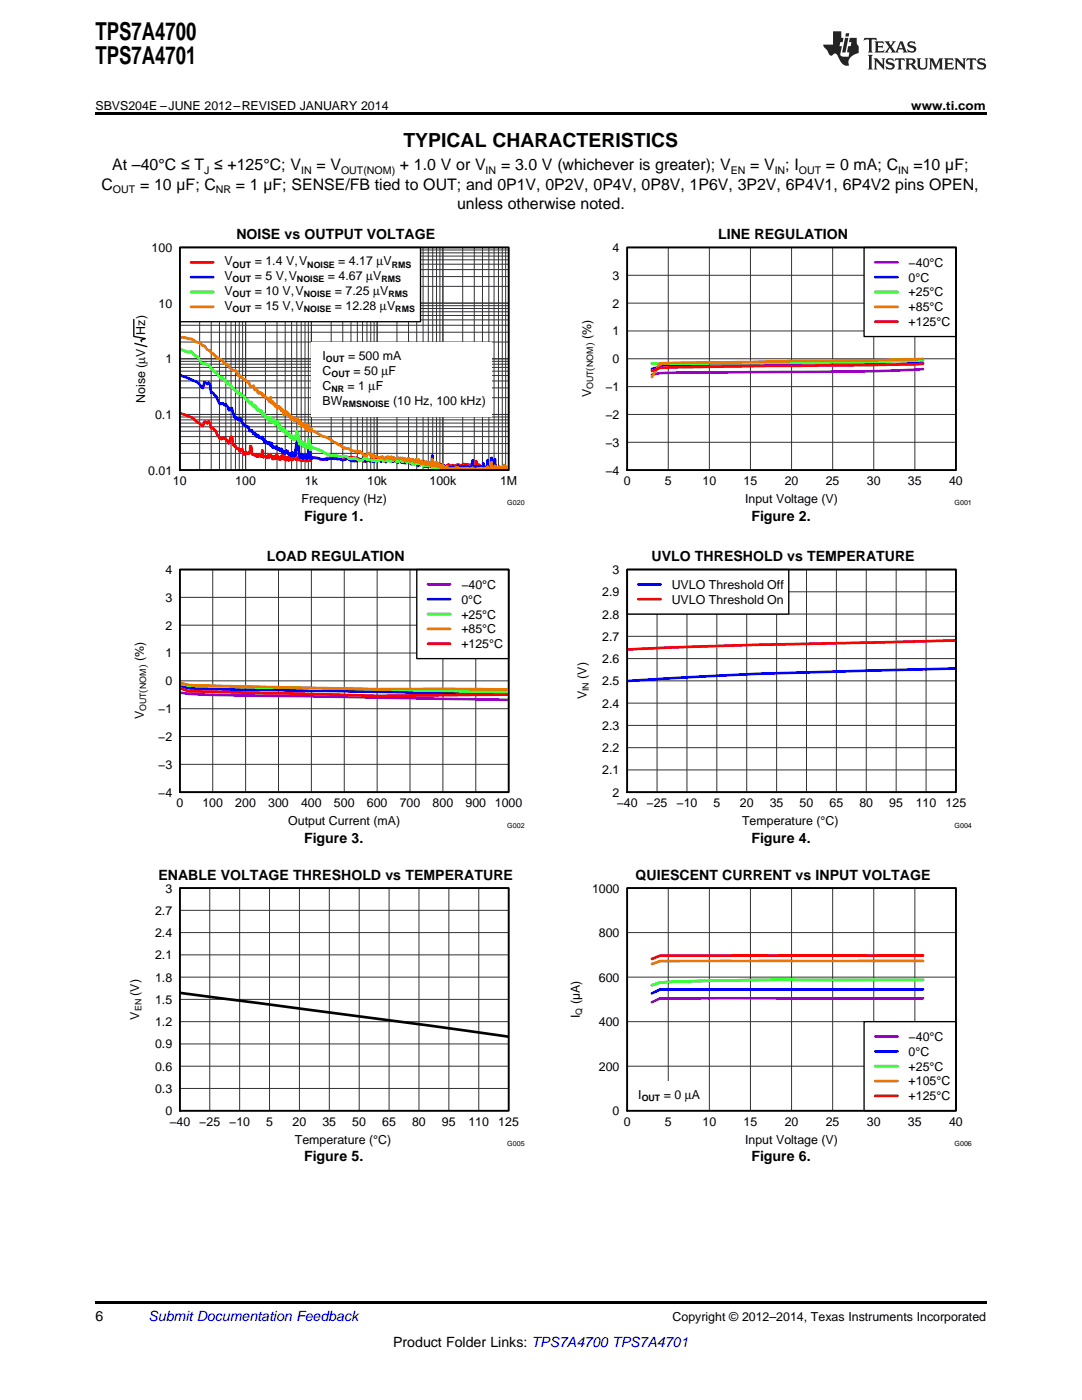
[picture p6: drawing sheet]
<svg xmlns="http://www.w3.org/2000/svg" width="216mm" height="279mm" viewBox="0 0 216 279" stroke-linecap="round" stroke-linejoin="round" font-family="sans-serif">
<path d="M19 259.7h177.8v.5h-177.8z" fill="#000"/>
<g fill="#fff">
<path d="M66.9 233.5h.3v.7h-.3z"/>
<path d="M156.1 233.5h.4v.7h-.4z"/>
</g>
<path d="M35.9 177.2h65.6v44.5h-65.6zM125.1 177.2h65.6v44.5h-65.6z" fill="none" stroke="#000" stroke-width=".26"/>
<g fill="none" stroke="#333" stroke-width=".2">
<path d="M35.9 177.2h65.6v44.5h-65.6zM41.9 177.2v44.5M47.8 177.2v44.5M53.8 177.2v44.5M59.7 177.2v44.5M65.7 177.2v44.5M71.7 177.2v44.5M77.6 177.2v44.5M83.6 177.2v44.5M89.6 177.2v44.5M95.5 177.2v44.5M125.1 177.2h65.6v44.5h-65.6z"/>
<path d="M133.3 177.2v44.5M141.5 177.2v44.5M149.7 177.2v44.5M157.9 177.2v44.5M166.1 177.2v44.5M174.3 177.2v44.5M182.5 177.2v44.5M35.9 199.4h65.6M35.9 195h65.6M35.9 190.6h65.6M35.9 186.1h65.6M35.9 181.7h65.6"/>
<path d="M125.1 195h65.6M125.1 186.1h65.6M35.9 217.2h65.6M35.9 212.8h65.6M35.9 208.3h65.6M35.9 203.9h65.6M125.1 212.8h65.6M125.1 203.9h65.6"/>
</g>
<path d="M35.9 198.1l49.7 6.6 15.9 2.2" fill="none" stroke="#000" stroke-width=".53"/>
<path d="M35.9 177.2h65.6v44.5h-65.6z" fill="none" stroke="#000" stroke-width=".35"/>
<path d="M184.2 199.2l-52.5 .1-1.6 .7" fill="none" stroke="#9400d3" stroke-width=".53"/>
<path d="M184.2 197.5h-52.5l-1.6 .8" fill="none" stroke="#00f" stroke-width=".53"/>
<path d="M184.2 195.5h-9.9a972.8 972.8 0 0 0-41 .5l-1.6 .1-1.6 .5" fill="none" stroke="#0f0" stroke-width=".53"/>
<path d="M184.2 191.8h-52.5l-1.6 .6" fill="none" stroke="#ee7600" stroke-width=".53"/>
<path d="M184.2 190.7h-52.5l-1.6 .7" fill="none" stroke="#f00" stroke-width=".53"/>
<path d="M172.4 203.9h18.4v17.8h-18.4z" fill="#fff"/>
<path d="M172.4 203.9h18.4v17.8h-18.4z" fill="none" stroke="#000" stroke-width=".26"/>
<path d="M174.6 206.9h4.5" fill="none" stroke="#9400d3" stroke-width=".53"/>
<path d="M174.6 209.8h4.5" fill="none" stroke="#00f" stroke-width=".53"/>
<path d="M174.6 212.8h4.5" fill="none" stroke="#0f0" stroke-width=".53"/>
<path d="M174.6 215.7h4.5" fill="none" stroke="#ee7600" stroke-width=".53"/>
<path d="M174.6 218.7h4.5" fill="none" stroke="#f00" stroke-width=".53"/>
<path d="M125.1 215.7h15.7v6h-15.7z" fill="#fff"/>
<path d="M125.1 177.2h65.6v44.5h-65.6z" fill="none" stroke="#000" stroke-width=".35"/>
<g fill="#fff">
<path d="M66.9 169.9h.3v.7h-.3z"/>
<path d="M156.1 169.9h.4v.7h-.4z"/>
</g>
<path d="M35.9 113.7h65.6v44.4h-65.6z" fill="none" stroke="#000" stroke-width=".26"/>
<g fill="none" stroke="#333" stroke-width=".2">
<path d="M35.9 113.7h65.6v44.4h-65.6zM35.9 119.2h65.6M42.4 113.7v44.4M49 113.7v44.4M55.6 113.7v44.4M62.1 113.7v44.4M68.7 113.7v44.4M75.3 113.7v44.4M81.8 113.7v44.4M88.4 113.7v44.4M94.9 113.7v44.4M35.9 135.9h65.6"/>
<path d="M35.9 130.3h65.6M35.9 124.8h65.6M35.9 152.5h65.6M35.9 147h65.6M35.9 141.4h65.6"/>
</g>
<path d="M35.9 138.2l1.6 .3 4.9 .2 59.1 1" fill="none" stroke="#9400d3" stroke-width=".53"/>
<path d="M35.9 137.1a26.3 26.3 0 0 0 6.5 .4l59.1 1" fill="none" stroke="#00f" stroke-width=".53"/>
<path d="M35.9 136.5a16.7 16.7 0 0 0 4.9 .4l60.7 1.3" fill="none" stroke="#0f0" stroke-width=".53"/>
<path d="M35.9 136.4l.1-.1a22.7 22.7 0 0 0 6.4 .6l32.9 .6 26.2 .1" fill="none" stroke="#ee7600" stroke-width=".53"/>
<path d="M35.9 137.7l.1-.3 1.5 .5 3.3 .1 34.5 .9 26.2-.3" fill="none" stroke="#f00" stroke-width=".53"/>
<path d="M83.2 113.7h18.3v17.7h-18.3z" fill="#fff"/>
<path d="M83.2 113.7h18.3v17.7h-18.3zM125.1 113.7h65.6v44.4h-65.6z" fill="none" stroke="#000" stroke-width=".26"/>
<path d="M85.4 116.6h4.4" fill="none" stroke="#9400d3" stroke-width=".53"/>
<path d="M85.4 119.6h4.4M190.7 133.4l-7.9 .2a1017.3 1017.3 0 0 0-57.7 2.3" fill="none" stroke="#00f" stroke-width=".53"/>
<path d="M85.4 122.6h4.4" fill="none" stroke="#0f0" stroke-width=".53"/>
<path d="M85.4 125.5h4.4" fill="none" stroke="#ee7600" stroke-width=".53"/>
<path d="M85.4 128.5h4.4M190.7 127.8l-15.9 .4a1413.7 1413.7 0 0 0-49.7 1.4" fill="none" stroke="#f00" stroke-width=".53"/>
<path d="M35.9 113.7h65.6v44.4h-65.6z" fill="none" stroke="#000" stroke-width=".35"/>
<g fill="none" stroke="#333" stroke-width=".2">
<path d="M125.1 113.7h65.6v44.4h-65.6zM125.1 118.1h65.6M131.1 113.7v44.4M137.1 113.7v44.4M143 113.7v44.4M149 113.7v44.4M155 113.7v44.4M160.9 113.7v44.4M166.9 113.7v44.4M172.9 113.7v44.4M178.8 113.7v44.4M184.8 113.7v44.4"/>
<path d="M125.1 135.9h65.6M125.1 131.4h65.6M125.1 127h65.6M125.1 122.5h65.6M125.1 153.7h65.6M125.1 149.2h65.6M125.1 144.8h65.6M125.1 140.3h65.6"/>
</g>
<path d="M125.1 113.7h32.3v8.9h-32.3z" fill="#fff"/>
<path d="M125.1 113.7h32.3v8.9h-32.3z" fill="none" stroke="#000" stroke-width=".26"/>
<path d="M127.4 116.6h4.4" fill="none" stroke="#00f" stroke-width=".53"/>
<path d="M127.4 119.6h4.4" fill="none" stroke="#f00" stroke-width=".53"/>
<path d="M125.1 113.7h65.6v44.4h-65.6z" fill="none" stroke="#000" stroke-width=".35"/>
<g fill="#fff">
<path d="M66.9 105.7h.3v.7h-.3z"/>
<path d="M156.1 105.7h.4v.7h-.4z"/>
</g>
<path d="M35.9 49.4h65.6v44.4h-65.6zM26.7 63.8v3.3l2.3 .5-.9 .3 .2 .3M26.9 68.5l2.4 .7" fill="none" stroke="#000" stroke-width=".26"/>
<g fill="none" stroke="#333" stroke-width=".2">
<path d="M35.9 49.4h65.6v44.4h-65.6zM35.9 57.1h65.6M35.9 55.2h65.6M35.9 53.8h65.6M35.9 52.7h65.6M35.9 51.9h65.6M35.9 51.1h65.6M35.9 50.5h65.6M35.9 49.9h65.6M39.8 49.4v44.4M42.1 49.4v44.4M43.8 49.4v44.4"/>
<path d="M45.1 49.4v44.4M46.1 49.4v44.4M47 49.4v44.4M47.7 49.4v44.4M48.4 49.4v44.4M49 49.4v44.4M53 49.4v44.4M55.3 49.4v44.4M56.9 49.4v44.4M58.2 49.4v44.4M59.2 49.4v44.4M60.1 49.4v44.4"/>
<path d="M60.9 49.4v44.4M61.5 49.4v44.4M62.1 49.4v44.4M66.1 49.4v44.4M68.4 49.4v44.4M70 49.4v44.4M71.3 49.4v44.4M72.3 49.4v44.4M73.2 49.4v44.4M74 49.4v44.4M74.7 49.4v44.4M75.3 49.4v44.4"/>
<path d="M79.2 49.4v44.4M81.5 49.4v44.4M83.2 49.4v44.4M84.4 49.4v44.4M85.5 49.4v44.4M86.3 49.4v44.4M87.1 49.4v44.4M87.8 49.4v44.4M88.4 49.4v44.4M92.3 49.4v44.4M94.6 49.4v44.4M96.3 49.4v44.4"/>
<path d="M97.5 49.4v44.4M98.6 49.4v44.4M99.5 49.4v44.4M100.2 49.4v44.4M100.9 49.4v44.4M35.9 79.4h65.6M35.9 77.4h65.6M35.9 76h65.6M35.9 74.9h65.6M35.9 74.1h65.6M35.9 73.3h65.6M35.9 72.7h65.6"/>
<path d="M35.9 72.1h65.6M35.9 71.6h65.6M35.9 68.3h65.6M35.9 66.3h65.6M35.9 64.9h65.6M35.9 63.8h65.6M35.9 63h65.6M35.9 62.2h65.6M35.9 61.6h65.6M35.9 61h65.6M35.9 60.5h65.6M35.9 90.5h65.6"/>
<path d="M35.9 88.5h65.6M35.9 87.1h65.6M35.9 86.1h65.6M35.9 85.2h65.6M35.9 84.4h65.6M35.9 83.8h65.6M35.9 83.2h65.6M35.9 82.7h65.6"/>
</g>
<path d="M35.9 82.5l1.3 .3a4.5 4.5 0 0 1 2.2 1.5l1.1 .8 .3-1 .3 .1 .3 .3 .2-.4 .3 .3 .2 1 .5 .1 .2 .4h.2l.7 1.5 .6 .3 .1-.4 .6 .2 .2 .5h.2l.2 .4 .1 .1 .5-1.4 .3 1.7 .4 .4 .1-.1 .3 .4 .4 .1 .2 .5 .2-.2 .1-.3h.2l.3 1.1 .3-.5 .2 .3 .1-.1 .3 .1 .1-.2 .1 .1 .2-1.4 .2 .3 .1 1.4 .2-.1 .3 .3 .2-.1 .2 .3 .1-.3 .2 .4 .1-.4h.3l.1 .3 .1-.1 .2 .1v-1.2l.2 1.4 .2-.2 .3 .1v-.1l.2 .3 .2-.5 .1 .4 .1-.4 .2 .4 .2-.7 .4 1v-.3l.1 .3 .2-.5v.2l.1-.3 .2 .6 .1-.2v.1l.1-.9 .2 1 .1-.3 .2 .3 .1-.4 .1 .5 .3-.7 .1 .5 .1-.7 .1 .8 .2-.4 .3 .7 .2-.6 .2 .4 .1-.3v.2l.1-.1v.4l.1-.6v.4l.1-.4 .1 .3v-.6l.1 .8v-.2l.1 .2 .1-.5 .1 .5 .3-.7 .1 .5 .1-.4 .1 .3 .1-.3v.4v-.3l.1 .4 .1-.3v.4l.1-.4 .1 .4 .2-.5v.4l.2-.3v.4l.3-.4v.6l.2-.8 .2 .7 .2-.7 .2 .6v-.4l.2 .6 .2-.7 .1 .7 .1-.8 .2 .6 .1-.5v.6l.2-.6v.5l.1-.6 1.3 .2a1.97 1.97 0 0 0 1.9 0h1.4a.99 .99 0 0 0 1.2 .1l.2 .2 .5-.3 .6 .1 1-.3 .9 .2 .4 .2h.7l.3 .5 .4-.1 .2-.4h.2l.2 .4 .1-.1 .2 .1 .4-.5 .4 .4 .3-.4 .4 .1 .2 .3 .2-.1 .1 .1 .3-.2 .4 .1 .2-.2 .3 .3 .3-.4 .2 .5 .3-.3 .5-.1h.1l.2 .5 .2-.6 .2 .5 .1-.2 .1 .2 .2-.5 .1 .1 .1-.1 .2 .3 .1-.4 .6 .9 .2-.8 .1 .4 .1-.2 .1 .6 .1-.3 .2 .1 .2-.4 .1 .7 .2-.5 .3 .5 .3-.4 .3 .5 .1-.6 .2 .6 .1-.5 .1 .3 .2-.4 .1 .4 .1-.4v.5l.3-.3v.3l.1-.4 .1 .6v-.6l.2 .6 .1-.3 .1 .2 .1-.5 .2 .7 .1-.3 .1 .2 .1-.4 .1 .4v-.3l.1 .3 .1-.2 .1 .5 .1-.5 .1 .5 .2-.6 .1 .9 .2-1.3 .1 .8v-.3l.1 .6 .2-.5 .2 .5 .1-.4v.3v-.5l.2 .7 .1-.7 .1 .5v-.5l.1 .7 .1-.5v.7l.1-.6v.3l.2-.4v.6l.1-.5 .1 .5v-.6l.2 .6 .1-.5 .1 .7 .1-.3 .1 .1 .4-.2 .1 .1 .4-.4 .1 .2v-.1l.2 .5 .5-.5 .5 .2v.2l.2-.4 .2 .1 .2-.2 .1 .1 .1-.1 .2 .6 .2-.5 .1 .1 .1-.2 .2 .3 .1-.4 .3 .4 .1-.4 .1 .3 .2-.2 .3 .3 .2-.2 .1 .4 .2-.6 .1 .2 .3-.4 .1 .6 .2-.5 .1 .3 .1-.1 .1-.7 .1 .8 .2 .2 .1-.2 .1 .5 .1-.6 .2 .9 .1-.2v.1l.2-.3 .1 .3 .1-.4v.3l.2-.8 .1 1.3M96.7 93.9h.2M97.3 93.9l.1-1v1M98.1 93.9v-1.4v1.4M98.7 93.9l.1-1.2v1.2" fill="none" stroke="#f00" stroke-width=".53"/>
<path d="M35.9 74.8l3.2 1.3 1.4 1.4 .3-1.2 .6 .4 .2-.4 .3 .3 .2 1.7 .5 .1 .2 .4 .2 .1 .7 1.6 .2 .2 .5-.2 .5 .4 .1-.3 .6 .8 .1 .5 .1-.3 .5-.1 .6 2h.1l.1-.3 .5 .6 .3-.3h.1l.4 1.1 .3 .3 .2-.1 .3 .4h.4l.3 .9 .1-.3 .1 .1a.64 .64 0 0 1 .5 .7l.2-.2 .1 .3 .1-.1 .1 .5h.2l.1-.3 .2 .5 .1-.1 .1 .1h.2l.1 .2 .2-.1v-.2l.5 1v.1l.1-.2 .1 .2 .1-.1 .3 .4 .1-.3v.2l.3-.1 .1 .5 .2-.5v.3l.1-.2v.1l.2 .7 .1-.2 .4 .3v-.2l.2 .4 .1-.5 .1 .3v-.1l.3 .5 .2-.3 .2 .5 .1-.5 .1 .3 .1-.1v.1l.1 .6 .2-.3 .1 .3v-.3l.2 .3 .2-.4 .2 .4 .1-.4 .1 .6v-.2l.1 .3h.1v-.2l.1 .3v-.3l.1 .4 .1-.4 .1 .4v-.5l.2 .5 .1-.6 .1 .6 .1-.4v.3l.1-.3 .1 .6 .4-2.9 .3 1.2v-.3l.3 2.1v-.3l.2 .5 .2-.8 .2 .9 .1-.4 .1 .4 .1-.5v.3v-.4l.1 .5 .1-.6 .1 .7 .1-.7 .2 .7 .4-2.2v1.2v-.4l.2 1.5 .2-.4v.2v-.1l1.3 .1 1 .3h.9l1.1-.2 1.2 .1a1.63 1.63 0 0 0 1.8-.2l.8 .6h.1l.2-.1 .2 .2h.6l.2-.3 .2 .2a.68 .68 0 0 1 1 0l.3 .1a.56 .56 0 0 1 .9 0 .41 .41 0 0 1 .7 .1l.3-.2 .4 .1 .2-.4 .2-.1 .2 .5h.2a.28 .28 0 0 1 .3-.3 .28 .28 0 0 1 .2 .2l.4 .2 .3-.5v.2l.2-.2v.2l.1-.2 .1 .2 .1-.3 .2 .4 .1-.2 .2 .3 .4-.3 .2 .1v-.2l.5 .7 .2-.5v.2l.1-.1 .2 .2v-.1h.3v.2l.2-.5v.2l.1-.3 .2 .7 .2-.6 .1 .6 .1-.3 .1 .2 .1-.5 .2 .4 .1-.2 .2 .4 .2-.4 .1 .7 .3-.7 .1 .6 .1-.6 .1 .7 .1-.4 .1 .3 .1-.6 .1 .4 .1-.2 .2 .3v.5l.1-.7 .3 .2v.3l.2-.4 .1 .3 .1-.4 .3 .4 .1-.2 .1 .7 .1-.7 .2 .6v-.3l.1 .3 .1-.5v.3l.1-.3 .1 .6v-.5l.1 .3 .1-.5 .1 .5 .1-.2 .1 .1v-.4l.1 .4v-.2l.1 .4 .1-.3v.4v-2.3l.1 2.2v.1l.1-.7 .1 .6v-.5l.3 .7 .1-.8 .1 1v-.4l.2 .1 .1-.4 .1 .5 .1-.5 .2 .6v-.5l.1 .6v-.5l.1 .6 .2-.6 .1 .7 .1-.7v.2l.1-.4 .6 .6 .5-.2 .1 .2 .2-.1 .2 .3 .1-.2 .3-.3 .3 .6 .4-.5 .1 .1 .2-.5 .4 .8 .2-.5 .2 .3 .2-.4 .5 .4 .1-.3 .2 .3 .1-.5 .3 .7v-.4l.1 .4 .3-.6h.1l.1-.5 .1 .7 .1-1.3v1.4l.1-.1 .1 .2 .1-.3 .1 .3 .1-.4 .3 .5 .1-.5 .4 .7 .1-.7 .1 .4 .2-.3 .1 .3v-.2l.1 .2 .1-1 .3 1.5 .1-.7 .2 .7 .2-.7v.5l.1-1.9 .1 1.6v-.1l.2 .3v-.1l.1 .4M97.7 93.9v-.5l.2 .5M98 93.9l.1-2.5 .1 2.5M98.2 93.9l.1-1v1M98.7 93.9v-2.3l.1 2.3" fill="none" stroke="#00f" stroke-width=".53"/>
<g fill="none" stroke="#0f0" stroke-width=".53">
<path d="M35.9 69.7l1.3 .5 .5 .1 .5-.1 .4 .5 .8 .6 .8 1.1 .9 .2a1.33 1.33 0 0 1 1 .9l1.3 1.1 .7 .9 .2 .1 .1-.3 .5 .5 .3 .7 .1-.1 .8 .5 1.3 1.6h.4l.4 .4h.4l.4 .8 .4 .2 .4 .6 .3-.3 .2 .5 .2 .3 .1-.2 .1 .4 .1 .1 .2-.3 .3 .7 .1-.1 .3 .4 .1-.2 .1 .3v-.2l.1 .2 .1-.2 .3 .9 .1-.2 .2 .1 .1-.1 .1 .7 .1-.3 .2 .6 .4-.4 .2 .9 .2-.8 .1 .7 .1-.1 .2 .5 .2-.7 .1 .5 .1-.3v.1l.1 .7 .3-.6 .1 .1v-.1l.4 1.3 .1-.6 .3 .9 .1-.3 .2 .6 .1-.3 .1 .4 .1-.4 .1 .6 .1-.2v.3l.1-.4 .2 .8 .2-.4v.4l.1-.3 .1 .4v-.4l.3 .8 .2-.5 .2 .6v-.4l.1 .6 .2-.4 .3 .6 .2-1v.4l.1-1.1 .2 1.4 .1-.5 .2 1.6 .1-.7 .2 .8 .1-.6 .1 .6 .2-.4 .1 .8 .1-.5 .2 .5 .1-.6v.8l.3-.6v.7l.2-.4v.4l.2-1.8 .4 2.2v-.7l.1 .4v-.3v.1l1.8 .6a4.2 4.2 0 0 0 2.8 1l.6 .1a.83 .83 0 0 0 1.1 0l.8 .2 .4 .4 .6 .1 .6-.3 .5 .2a.9 .9 0 0 0 1.3-.1l.4-.1 .3 .4 .3-.1 .1 .1 .7 .1a.5 .5 0 0 1 .7 .2l.2-.2 .2 .1 .2-.1 .3-.5 .5 .7h.1l.2-.6 .4 .6 .2-.5 .4 .3v.2l.3-.4 .2 .3 .3-.1 .2-.5 .4 .8 .3-.4 .2 .3 .2-.3 .1 .2 .2-.2 .1 .3 .1-.3 .1 .3 .2-.5 .2 .6 .2-.5 .1 .6 .1-.3 .1 .2 .2-.2 .1 .3 .1-.4 .1 .4 .1-.1 .1 .3 .1-.3 .2 .4 .1-.6 .3 .5 .1-.4 .1 .2v-.2l.2 .5 .1-.2v.3l.1-.6 .1 .5 .1-.3 .1 .3 .1-.2v.2l.2-.5v.6l.1-.4 .2 .3 .1-.1 .1 .5 .2-.5v.2l.1-.3 .1 .6 .3-.6 .1 .6 .1-.5 .1 .4 .1-.2v.2l.1-.3v.2l.1-.2v.4l.2-.5 .1 .4 .1-.1v.2v-.2v.2l.1-.2v.4v-.6l.1 .7 .1-.6v.4l.2-.4 .1 .4 .1-.3v.6l.1-.5 .1 .6 .1-.7 .1 .6 .1-.5 .1 .6v-.5l.1 .5 .1-.5 .1 .3v-.4l.2 .8 .1-.6 .1 .4 .1-.5 .2 .6 .3-.4 .3 .5 .1-.3h.2l.3 .3 .1-.2 .2 .2 .1-.2 .2 .4M90.4 93.9h.1M90.5 93.9l.4-.4 .1 .2v-.2l.2 .3 .1-.3 .3 .4M91.7 93.9l.1-.4 .1 .4 .1-.2 .2 .2M92.2 93.9h.1M92.3 93.9h.1M92.5 93.9l.1-.3 .1 .3h.2M92.9 93.9h.1M93 93.9l.1-.4 .1 .2 .1-.3 .1 .5M93.5 93.9l.1-.2v.2M93.7 93.9l.1-.4 .1 .2v-.1v.2l.1-.2 .1 .3M94.1 93.9l.1-.3 .1 .3"/>
<path d="M94.4 93.9v-.3l.1 .3M94.5 93.9l.1-.4 .2 .4M94.8 93.9l.2-.3 .1 .2 .1-.2v.3M95.3 93.9l.2-.4 .2 .3 .1-.3 .1 .4M96 93.9l.1-.6 .1 .6M96.3 93.9v-.2l.1 .2M96.4 93.9l.1-.3 .1 .3M96.7 93.9h.1M96.7 93.9l.1-.3v.2l.1-.4 .1 .5M97 93.9h.1M97.1 93.9l.1-.6 .1 .6 .1-.4v.4l.1-.4 .2 .3v-.5l.1 .5 .1-.4 .2 .3v-1.1l.1 1.2 .1-.3v.3l.1-.4v.5l.1-.3v.3M98.6 93.9l.2-.9 .1 .9"/>
<path d="M99 93.9v-.5l.1 .4 .2-.5v.3l.1-.1 .1 .2 .2-.2v.2v-.5l.1 .6 .1-.4 .1 .4v-.3l.1 .4v-.4l.1 .4M100.3 93.9l.1-.4v.4M100.5 93.9v-.2v.2M100.5 93.9h.1M100.5 93.9l.1-.5 .1 .5M100.8 93.8v.1zM101.1 93.9v-.2v.2M101.1 93.9h.1"/>
</g>
<g fill="none" stroke="#ee7600" stroke-width=".53">
<path d="M35.9 67.3h.7l1.6 .3a2.77 2.77 0 0 0 1.6 .8l.7 .6h.3l.6 .7 .2 .3 .3-.1 .2 .5 1.3 1a2.81 2.81 0 0 1 1.5 1.1l.3 .1 1.2 1.3a.65 .65 0 0 1 .9 .6l.3 .5 .1-.1 .2 .2v-.1l.2 .4 .5 .3 .3 .1 .5 .5a.53 .53 0 0 1 .5 .6l.4 .4 .3-.3 .2 .9 .2-.4h.1l.4 1 .1-.3 .1 .2 .1-.1v.1h.3l.2 .2 .1 .4 .3-.1 .4 .6 .2-.1 .3 .3v-.1l.2 .5 .2-.8 .1 1.1 .2 .1 .2-.3 .1 .6 .1-.2 .2 .5 .2-.5 .3 .8 .1-.3 .3 .3v-.2l.1 .4 .1-.2 .1 .6 .1-.2 .1 .2 .1-.2 .2 .9 .1-.6 .1 .7 .1-.7 .1 .6 .2-.5 .1 .5 .2-.3 .2 .6v-.1l.2 .3 .1-.2v.4l.1-.3v.6l.2-.5 .1 .4 .1-.2v.4l.1-.4 .1 .5 .1-.5 .1 .4 .1-.3 .2 .5 .2-.5 .2 1v-.7l.2 .8 .1-.1v.1v-.2v.2l.1-.2 .1 .3v-.3l.1 .6v-.4l.1 .4v-.5v.3l.2-.3 .1 .7 .1-.4 .1 .3 .1-.4 .1 .9 .1-.6 .1 .8 .1-.7v.6l.1-.6v.6l.1-.5v.2l.1-.6 .2 1.3 .1-.5 .2 .4v-.5v.5l.7 .1 1.6 1 1.3 .4 1.9 1.3h.3l.7 .7 .2-.2 .4 .2h.4l.2 .2a.5 .5 0 0 0 .7 .3h.5l.3 .3 .1-.1a.72 .72 0 0 1 1 .5l.1 .2 .4 .1 .8-.6 .1 .4 .3 .2 .2-.3 .4 .4 .7 .2a.29 .29 0 0 0 .3 .1 .29 .29 0 0 0 .2-.2l.2 .2 .1-.2a.29 .29 0 0 1 .3 0 .29 .29 0 0 1 .1 .4h.2l.2-.3 .1 .1 .1-.2v.2h.2l.1-.3 .2 .5 .1-.1 .1 .1 .2-.5 .2 .6 .2-.4h.1l.2 .4 .1-.3 .2 .2 .3-.2v.1l.2-.2 .1 .4 .2-.3 .3 .2 .1-.2 .2 .4 .2-.3 .1 .4 .1-.3 .1 .4 .2-.4 .2 .2v-.3l.1 .2 .1-.2 .1 .3 .1-.2 .1 .5 .1-.4 .1 .2v-.2l.1 .1 .1-.1 .1 .3 .1-.2 .1 .5 .2-.4 .1 .3 .1-.5v.3v-.1l.1 .1v-.1l.1 .2 .1-.2v.2l.1-.2 .1 .4 .1-.6 .2 .7 .1-.3 .1 .5 .2-.5 .1 .4 .1-.3 .1 .4 .2-.4 .1 .5v-.3l.1 .3 .1-.5v.6l.1-.3v.2l.2-.3 .1 .3 .1-.5 .2 .6 .1-.4 .1 .5 .1-.6 .2 .7v-1.4l.1 1.3 .1-.5v.4l.1-.4v.4l.1-.4 .1 .4v-.4l.2 .6 .1-.7 .1 .6 .1-.6 .1 .7v-.4l.2 .6v-.5l.2 .4 .1-.3v.4l.1-.4 .2 .5 .1-.4v.4l.1-.6v.7l.1-.5 .5 .4 .3-.2 .3 .5 .1 .1 .4-.2 .3 .1 .2-.2 .1 .4 .2-.4 .2 .2 .1-.4 .2 .2 .1-.1 .3 .5 .2-.4 .2 .4 .3-.3 .2 .3 .2-.4 .2 .5M93 93.9l.2-.2 .2 .1 .1-.3 .1 .3 .1-.2 .1 .3M93.9 93.9v-.3l.1 .3 .1-.5 .1 .4 .2-.4 .1 .5M94.5 93.9l.1-.2 .1 .2M94.8 93.9l.2-.3 .2 .2 .1-.3 .1 .3 .1-.2v.3M95.6 93.9v-.3l.1 .3M95.8 93.9v-.3l.1 .2 .1-.2 .2 .3M96.2 93.9h.1M96.3 93.9l.1-.5 .1 .5M96.6 93.9v-.4l.1 .2 .1-.1v.3M96.9 93.9v-.2v.2M97 93.9l.1-.2v.2"/>
<path d="M97.1 93.9h.1M97.2 93.9h.1M97.3 93.9v-.8l.1 .7 .1-.1 .2 .2v-.5l.2 .5 .1-.5v.5M98 93.9h.1M98.1 93.9v-1.7v1.7M98.2 93.9l.1-.6v.4l.1-.3 .1 .5M98.5 93.9l.2-.3v.2v-.8l.2 .9M101.5 93.3l-.1 .4v-.5l-.1 .3-.1-.2v.2l-.1-.4v.7l-.2-.4-.1 .4-.1-.6v.4l-.1-.8-.2 1v-.6v.5l-.1-.2v.1l-.1-.2-.1 .3v-.2l-.1 .3v-.5v.2l-.1-.3-.1 .4v-.2l-.1 .2v-.5l-.1 .7-.1-.4v.5l-.1-.4-.1 .2-.1-.3-.1 .4v-.2l-.2 .3"/>
</g>
<path d="M35.9 49.4h48v14.8h-48z" fill="#fff"/>
<path d="M35.9 49.4h48v14.8h-48z" fill="none" stroke="#000" stroke-width=".26"/>
<path d="M38.1 52.3h4.5" fill="none" stroke="#f00" stroke-width=".53"/>
<path d="M38.1 55.3h4.5" fill="none" stroke="#00f" stroke-width=".53"/>
<path d="M38.1 58.3h4.5" fill="none" stroke="#0f0" stroke-width=".53"/>
<path d="M38.1 61.2h4.5" fill="none" stroke="#ee7600" stroke-width=".53"/>
<path d="M62.1 68.3h36v14.8h-36z" fill="#fff"/>
<path d="M35.9 49.4h65.6v44.4h-65.6z" fill="none" stroke="#000" stroke-width=".35"/>
<path d="M125.1 49.4h65.6v44.4h-65.6z" fill="none" stroke="#000" stroke-width=".26"/>
<g fill="none" stroke="#333" stroke-width=".2">
<path d="M125.1 49.4h65.6v44.4h-65.6zM125.1 54.9h65.6M133.3 49.4v44.4M141.5 49.4v44.4M149.7 49.4v44.4M157.9 49.4v44.4M166.1 49.4v44.4M174.3 49.4v44.4M182.5 49.4v44.4M125.1 77.2h65.6M125.1 71.6h65.6M125.1 66.1h65.6"/>
<path d="M125.1 60.5h65.6M125.1 88.3h65.6M125.1 82.7h65.6"/>
</g>
<path d="M184.2 73.7a783.1 783.1 0 0 1-39.4 .6h-4.9a48.5 48.5 0 0 0-9.8 .5" fill="none" stroke="#9400d3" stroke-width=".53"/>
<path d="M184.2 72.4a1793.1 1793.1 0 0 1-50.9 .7l-1.6 .1-1.6 .4" fill="none" stroke="#00f" stroke-width=".53"/>
<path d="M184.2 71.9l-14.8 .3-39.3 .4" fill="none" stroke="#0f0" stroke-width=".53"/>
<path d="M184.2 71.6l-52.5 .9-1.6 2.7" fill="none" stroke="#ee7600" stroke-width=".53"/>
<path d="M184.2 72.6l-9.9 .3-39.3 .4-3.3 .1-1.6 .6" fill="none" stroke="#f00" stroke-width=".53"/>
<path d="M172.4 49.4h18.4v17.8h-18.4z" fill="#fff"/>
<path d="M172.4 49.4h18.4v17.8h-18.4z" fill="none" stroke="#000" stroke-width=".26"/>
<path d="M174.6 52.3h4.5" fill="none" stroke="#9400d3" stroke-width=".53"/>
<path d="M174.6 55.3h4.5" fill="none" stroke="#00f" stroke-width=".53"/>
<path d="M174.6 58.3h4.5" fill="none" stroke="#0f0" stroke-width=".53"/>
<path d="M174.6 61.2h4.5" fill="none" stroke="#ee7600" stroke-width=".53"/>
<path d="M174.6 64.2h4.5" fill="none" stroke="#f00" stroke-width=".53"/>
<path d="M125.1 49.4h65.6v44.4h-65.6z" fill="none" stroke="#000" stroke-width=".35"/>
<path d="M19 22.5h177.8v.5h-177.8z" fill="#000"/>
<g fill="#231f20">
<path d="M172.5 7.6l-.1 .5 .4-.2h.6v.1v2.1l-.2 .4h.9l-.2-.4v-2.1l.1-.1h.5l.5 .2-.2-.5zM174.5 8.3l.2 .3v1.5l-.2 .4h1.8l.2-.6a1.04 1.04 0 0 1-1.3 .2v-.7h.6l.3 .2v-.6l-.3 .2h-.6v-.6l.8-.1 .4 .3-.2-.5zM176.5 8.3l.9 1.1-.9 1.1h.8l-.2-.2 .4-.7 .5 .7-.2 .2h1.5l-.2-.2 .2-.4h.9l.1 .4-.2 .2h1l-.3-.3-.7-1.9h-.5l-.9 2-.8-1 .9-1h-.8l.1 .3-.4 .5-.3-.6 .1-.2zM179.7 8.6l.4 1h-.7zM181.3 8.4a.63 .63 0 0 0-.2 .7 .63 .63 0 0 0 .6 .4l.6 .2 .1 .2a.75 .75 0 0 1-.7 .4 .75 .75 0 0 1-.6-.5l.1 .7 .1-.1a1.11 1.11 0 0 0 1.5-.6 1.13 1.13 0 0 0-1.2-.8l-.1-.4a1.04 1.04 0 0 1 1.2 .2l-.2-.5-.2 .1-.4-.2zM173.2 10.9l.2 .4v2.2l-.2 .4h1l-.3-.4v-2.2l.3-.4zM174.3 11.6l.3 .4v1.5l-.3 .4h.8l-.2-.4v-1.3l1.5 1.7v-1.9l.2-.4h-.7l.2 .4v.9l-1.1-1.3zM177 11.8a.62 .62 0 0 0-.2 .7 .62 .62 0 0 0 .6 .4l.6 .1 .1 .3a.76 .76 0 0 1-.7 .3 .76 .76 0 0 1-.7-.4l.2 .7 .1-.1a1.11 1.11 0 0 0 1.5-.6 1.13 1.13 0 0 0-1.2-.8l-.1-.4a1.04 1.04 0 0 1 1.2 .2l-.2-.6-.2 .1-.5-.1zM178.7 11.6l-.2 .6a.61 .61 0 0 1 .8-.3v1.6l-.2 .4h.9l-.2-.4v-1.6a.63 .63 0 0 1 .7 .3l-.1-.6zM180.6 11.6l.3 .4v1.5l-.3 .4h1l-.2-.2-.1-.8 .6 .2a.76 .76 0 0 0 1.2 .7l-1-1a.58 .58 0 0 0 .6-.5 .58 .58 0 0 0-.5-.6zM181.4 11.9h.1a.45 .45 0 0 1 .5 .1 .45 .45 0 0 1 .1 .5l-.8 .2zM182.9 11.6l.2 .2a2.17 2.17 0 0 0 .3 1.9 .99 .99 0 0 0 1.6-.6v-1.1l.2-.4h-.7l.2 .2a1.92 1.92 0 0 1-.2 1.8 .6 .6 0 0 1-.9-.5v-1.1l.2-.4zM185.4 11.6l.2 .4v1.5l-.2 .4h.7l-.2-.4v-1.4l.8 1.8 .8-1.8v1.4l-.2 .4h.9l-.2-.4v-1.5l.2-.4h-.8l-.6 1.5-.6-1.5zM188.4 11.6l.2 .4v1.5l-.2 .4h1.8l.1-.6a1.04 1.04 0 0 1-1.2 .1v-.6h.5l.4 .2v-.6l-.4 .2h-.5v-.7h.8l.3 .3-.1-.6zM190.5 11.6l.2 .4v1.5l-.2 .4h.7l-.2-.4v-1.3l1.5 1.7v-1.9l.2-.4h-.7l.2 .4v.9l-1.1-1.3zM192.9 11.6l-.1 .6a.61 .61 0 0 1 .7-.3l.1 1.6-.3 .4h1l-.3-.4 .1-1.6a.63 .63 0 0 1 .7 .3l-.1-.6zM195.2 11.8a.62 .62 0 0 0-.2 .7 .62 .62 0 0 0 .6 .4l.6 .1 .1 .3a.76 .76 0 0 1-.7 .3 .76 .76 0 0 1-.6-.4l.1 .7 .1-.1a1.11 1.11 0 0 0 1.6-.6 1.13 1.13 0 0 0-1.3-.8l-.1-.4a1.04 1.04 0 0 1 1.2 .2l-.1-.6-.2 .1-.5-.1z"/>
<path d="M166.2 6.3v2.6h-1.9v.4l.8 .9a.91 .91 0 0 0 1 .8 .56 .56 0 0 1 .5-.3 .56 .56 0 0 1 .5 .3l.4 .8a1.53 1.53 0 0 0 1.9 1.2 1.54 1.54 0 0 1 1-2.1l.9-.3v-1.4a1.52 1.52 0 0 1-.4-1.6h-1.3l-.2 .8h.5l-.2 .8h-.5l-.1 1v.2l.4 .1-.2 .8a1.93 1.93 0 0 1-1.6-.3l.3-1.8h-.5l.2-.8h.4l.2-.8h-.4v-1.3zM168.6 7.6l-.6 2.9h.7l.6-2.9zM168.8 6.6l-.1 .7h.6l.2-.7z"/>
</g>
<g font-size="4.9">
<text x="19" y="7.9">TPS7A4700</text>
<text x="19" y="12.8">TPS7A4701</text>
</g>
<text font-size="3.9" x="80.5" y="29.3">TYPICAL CHARACTERISTICS</text>
<g font-size="3.2">
<text x="22.4" y="34">At –40°C ≤ T ≤ +125°C; V</text>
<text x="63.1" y="34">= V</text>
<text x="79.8" y="34">+ 1.0 V or V</text>
<text x="100" y="34">= 3.0 V (whichever is greater); V</text>
<text x="149.7" y="34">= V ; I</text>
<text x="164.8" y="34">= 0 mA; C</text>
<text x="182.3" y="34">=10 µF;</text>
<text x="20.3" y="37.9">C</text>
<text x="27.9" y="37.9">= 10 µF; C</text>
<text x="47.1" y="37.9">= 1 µF; SENSE/FB tied to OUT; and 0P1V, 0P2V, 0P4V, 0P8V, 1P6V, 3P2V, 6P4V1, 6P4V2 pins OPEN,</text>
<text x="91.2" y="41.8">unless otherwise noted.</text>
</g>
<g font-size="2.8">
<text x="47.2" y="47.7">NOISE vs OUTPUT VOLTAGE</text>
<text x="143.3" y="47.7">LINE REGULATION</text>
<text x="60.7" y="103.9">Figure 1.</text>
<text x="149.9" y="103.9">Figure 2.</text>
<text x="53.3" y="112">LOAD REGULATION</text>
<text x="130" y="112">UVLO THRESHOLD vs TEMPERATURE</text>
<text x="60.7" y="168.2">Figure 3.</text>
<text x="149.9" y="168.2">Figure 4.</text>
<text x="31.6" y="175.6">ENABLE VOLTAGE THRESHOLD vs TEMPERATURE</text>
<text x="126.8" y="175.6">QUIESCENT CURRENT vs INPUT VOLTAGE</text>
<text x="60.7" y="231.7">Figure 5.</text>
<text x="149.9" y="231.7">Figure 6.</text>
<text x="19" y="263.6">6</text>
<text x="78.5" y="268.9">Product Folder Links: TPS7A4700 TPS7A4701</text>
</g>
<text font-size="2.8" fill="#0000c8" x="29.6" y="263.6">Submit Documentation Feedback</text>
<g font-size="2.5">
<text x="19" y="21.9">SBVS204E –JUNE 2012–REVISED JANUARY 2014</text>
<text x="181.8" y="21.9">www.ti.com</text>
<text x="30.2" y="50.3">100</text>
<text x="44.8" y="53">V</text>
<text x="50.8" y="53">= 1.4 V, V</text>
<text x="67.5" y="53">= 4.17</text>
<text x="75.1" y="53">µV</text>
<text x="122.2" y="50.3">4</text>
<text x="181.3" y="53.2">−40°C</text>
<text x="44.8" y="55.9">V</text>
<text x="44.8" y="58.9">V</text>
<text x="50.8" y="55.9">= 5 V, V</text>
<text x="50.8" y="58.9">= 10 V, V</text>
<text x="65.4" y="55.9">= 4.67</text>
<text x="66.8" y="58.9">= 7.25</text>
<text x="73.1" y="55.9">µ</text>
<text x="74.4" y="58.9">µ</text>
<text x="74.5" y="55.9">V</text>
<text x="75.9" y="58.9">V</text>
<text x="122.2" y="55.8">3</text>
<text x="181.3" y="56.2">0°C</text>
<text x="181.3" y="59.2">+25°C</text>
<text x="31.6" y="61.4">10</text>
<text x="44.8" y="61.8">V</text>
<text x="50.8" y="61.8">= 15 V, V</text>
<text x="66.8" y="61.8">= 12.28</text>
<text x="75.8" y="61.8">µV</text>
<text x="122.2" y="61.4">2</text>
<text x="181.3" y="62.1">+85°C</text>
<text x="181.3" y="65.1">+125°C</text>
<text x="29" y="66.9" transform="rotate(-90 29 66.9)">Hz)</text>
<text x="64.4" y="71.9">I</text>
<text x="69.4" y="71.9">= 500 mA</text>
<text x="117.9" y="67.7" transform="rotate(-90 117.9 67.7)">(%)</text>
<text x="122.2" y="66.9">1</text>
<text x="33" y="72.5">1</text>
<text x="64.4" y="74.8">C</text>
<text x="64.4" y="77.8">C</text>
<text x="69.4" y="77.8">= 1</text>
<text x="70.5" y="74.8">= 50</text>
<text x="73.6" y="77.8">µ</text>
<text x="75" y="77.8">F</text>
<text x="76.1" y="74.8">µF</text>
<text x="122.2" y="72.5">0</text>
<text x="29" y="80.4" transform="rotate(-90 29 80.4)">Noise (µV</text>
<text x="30.9" y="83.6">0.1</text>
<text x="64.4" y="80.8">BW</text>
<text x="78.4" y="80.8">(10 Hz, 100 kHz)</text>
<text x="117.9" y="79.3" transform="rotate(-90 117.9 79.3)">V</text>
<text x="120.8" y="83.6">−2</text>
<text x="120.8" y="78">−1</text>
<text x="120.8" y="89.2">−3</text>
<text x="29.6" y="94.7">0.01</text>
<text x="120.8" y="94.7">−4</text>
<text x="34.5" y="96.9">10</text>
<text x="47" y="96.9">100</text>
<text x="60.2" y="100.4">Frequency (Hz)</text>
<text x="60.8" y="96.9">1k</text>
<text x="73.3" y="96.9">10k</text>
<text x="85.7" y="96.9">100k</text>
<text x="99.8" y="96.9">1M</text>
<text x="124.5" y="96.9">0</text>
<text x="132.7" y="96.9">5</text>
<text x="140.2" y="96.9">10</text>
<text x="148.4" y="96.9">15</text>
<text x="148.7" y="100.4">Input Voltage (V)</text>
<text x="156.6" y="96.9">20</text>
<text x="164.8" y="96.9">25</text>
<text x="173" y="96.9">30</text>
<text x="181.2" y="96.9">35</text>
<text x="189.4" y="96.9">40</text>
<text x="33" y="114.5">4</text>
<text x="92.1" y="117.5">−40°C</text>
<text x="120.2" y="119">2.9</text>
<text x="122.2" y="114.5">3</text>
<text x="134" y="117.5">UVLO Threshold Off</text>
<text x="33" y="125.7">2</text>
<text x="33" y="120.1">3</text>
<text x="92.1" y="120.5">0°C</text>
<text x="92.1" y="123.4">+25°C</text>
<text x="120.2" y="123.4">2.8</text>
<text x="134" y="120.5">UVLO Threshold On</text>
<text x="33" y="131.2">1</text>
<text x="92.1" y="126.4">+85°C</text>
<text x="92.1" y="129.4">+125°C</text>
<text x="120.2" y="127.9">2.7</text>
<text x="28.7" y="132" transform="rotate(-90 28.7 132)">(%)</text>
<text x="33" y="136.8">0</text>
<text x="117" y="135.5" transform="rotate(-90 117 135.5)">(V)</text>
<text x="120.2" y="136.8">2.5</text>
<text x="120.2" y="132.3">2.6</text>
<text x="28.7" y="143.6" transform="rotate(-90 28.7 143.6)">V</text>
<text x="31.6" y="142.3">−1</text>
<text x="117" y="139.6" transform="rotate(-90 117 139.6)">V</text>
<text x="120.2" y="141.2">2.4</text>
<text x="31.6" y="147.9">−2</text>
<text x="120.2" y="145.7">2.3</text>
<text x="31.6" y="153.4">−3</text>
<text x="120.2" y="154.5">2.1</text>
<text x="120.2" y="150.1">2.2</text>
<text x="31.6" y="159">−4</text>
<text x="35.2" y="161.1">0</text>
<text x="40.4" y="161.1">100</text>
<text x="47" y="161.1">200</text>
<text x="53.5" y="161.1">300</text>
<text x="60.1" y="161.1">400</text>
<text x="66.6" y="161.1">500</text>
<text x="73.2" y="161.1">600</text>
<text x="79.8" y="161.1">700</text>
<text x="86.3" y="161.1">800</text>
<text x="92.9" y="161.1">900</text>
<text x="98.7" y="161.1">1000</text>
<text x="122.2" y="159">2</text>
<text x="123.1" y="161.1">−40</text>
<text x="129" y="161.1">−25</text>
<text x="135" y="161.1">−10</text>
<text x="142.3" y="161.1">5</text>
<text x="147.6" y="161.1">20</text>
<text x="153.6" y="161.1">35</text>
<text x="159.6" y="161.1">50</text>
<text x="165.5" y="161.1">65</text>
<text x="171.5" y="161.1">80</text>
<text x="177.4" y="161.1">95</text>
<text x="182.7" y="161.1">110</text>
<text x="188.7" y="161.1">125</text>
<text x="57.5" y="164.7">Output Current (mA)</text>
<text x="148.1" y="164.7">Temperature (°C)</text>
<text x="33" y="178.1">3</text>
<text x="118.1" y="178.1">1000</text>
<text x="30.9" y="182.6">2.7</text>
<text x="30.9" y="191.4">2.1</text>
<text x="30.9" y="187">2.4</text>
<text x="119.5" y="187">800</text>
<text x="30.9" y="195.9">1.8</text>
<text x="119.5" y="195.9">600</text>
<text x="27.8" y="203.5" transform="rotate(-90 27.8 203.5)">V</text>
<text x="27.8" y="198.7" transform="rotate(-90 27.8 198.7)">(V)</text>
<text x="30.9" y="200.3">1.5</text>
<text x="115.7" y="203.2" transform="rotate(-90 115.7 203.2)">I</text>
<text x="115.7" y="200.4" transform="rotate(-90 115.7 200.4)">(µA)</text>
<text x="30.9" y="209.2">0.9</text>
<text x="30.9" y="204.8">1.2</text>
<text x="119.5" y="204.8">400</text>
<text x="181.3" y="207.7">−40°C</text>
<text x="30.9" y="213.7">0.6</text>
<text x="119.5" y="213.7">200</text>
<text x="181.3" y="210.7">0°C</text>
<text x="181.3" y="213.7">+25°C</text>
<text x="30.9" y="218.1">0.3</text>
<text x="127.4" y="219.3">I</text>
<text x="132.5" y="219.3">= 0 µA</text>
<text x="181.3" y="216.6">+105°C</text>
<text x="181.3" y="219.6">+125°C</text>
<text x="33" y="222.6">0</text>
<text x="33.8" y="224.7">−40</text>
<text x="39.8" y="224.7">−25</text>
<text x="45.7" y="224.7">−10</text>
<text x="53.1" y="224.7">5</text>
<text x="58.4" y="224.7">20</text>
<text x="64.3" y="224.7">35</text>
<text x="70.3" y="224.7">50</text>
<text x="76.3" y="224.7">65</text>
<text x="82.2" y="224.7">80</text>
<text x="88.2" y="224.7">95</text>
<text x="93.5" y="224.7">110</text>
<text x="99.4" y="224.7">125</text>
<text x="122.2" y="222.6">0</text>
<text x="124.5" y="224.7">0</text>
<text x="132.7" y="224.7">5</text>
<text x="140.2" y="224.7">10</text>
<text x="148.4" y="224.7">15</text>
<text x="156.6" y="224.7">20</text>
<text x="164.8" y="224.7">25</text>
<text x="173" y="224.7">30</text>
<text x="181.2" y="224.7">35</text>
<text x="189.4" y="224.7">40</text>
<text x="58.8" y="228.3">Temperature (°C)</text>
<text x="148.7" y="228.3">Input Voltage (V)</text>
<text x="134.2" y="263.6">Copyright © 2012–2014, Texas Instruments Incorporated</text>
</g>
<g font-size="2.1">
<text x="40.7" y="34.6">J</text>
<text x="60.1" y="34.6">IN</text>
<text x="68.1" y="34.6">OUT(NOM)</text>
<text x="96.9" y="34.6">IN</text>
<text x="145.8" y="34.6">EN</text>
<text x="154.6" y="34.6">IN</text>
<text x="159.4" y="34.6">OUT</text>
<text x="179.2" y="34.6">IN</text>
<text x="22.5" y="38.5">OUT</text>
<text x="43.1" y="38.5">NR</text>
<text x="118.4" y="69.1" transform="rotate(-90 118.4 69.1)">)</text>
<text x="118.4" y="73.9" transform="rotate(-90 118.4 73.9)">(</text>
<text x="29.1" y="133.4" transform="rotate(-90 29.1 133.4)">)</text>
<text x="29.1" y="138.2" transform="rotate(-90 29.1 138.2)">(</text>
</g>
<g font-size="1.8">
<text x="46.4" y="53.4">OUT</text>
<text x="61.3" y="53.4">NOISE</text>
<text x="78.2" y="53.4">RMS</text>
<text x="46.4" y="56.4">OUT</text>
<text x="46.4" y="59.3">OUT</text>
<text x="59.3" y="56.4">NOISE</text>
<text x="60.6" y="59.3">NOISE</text>
<text x="76.1" y="56.4">RMS</text>
<text x="77.5" y="59.3">RMS</text>
<text x="46.4" y="62.3">OUT</text>
<text x="60.6" y="62.3">NOISE</text>
<text x="78.9" y="62.3">RMS</text>
<text x="65" y="72.3">OUT</text>
<text x="66.1" y="75.3">OUT</text>
<text x="118.4" y="77.7" transform="rotate(-90 118.4 77.7)">OUT NOM</text>
<text x="66.1" y="78.2">NR</text>
<text x="68.3" y="81.2">RMSNOISE</text>
<text x="117.5" y="137.9" transform="rotate(-90 117.5 137.9)">IN</text>
<text x="29.1" y="141.9" transform="rotate(-90 29.1 141.9)">OUT NOM</text>
<text x="28.2" y="201.8" transform="rotate(-90 28.2 201.8)">EN</text>
<text x="116.2" y="202.5" transform="rotate(-90 116.2 202.5)">Q</text>
<text x="128.1" y="219.8">OUT</text>
</g>
<g font-size="1.4">
<text x="101.2" y="100.9">G020</text>
<text x="190.5" y="100.9">G001</text>
<text x="101.2" y="165.1">G002</text>
<text x="190.5" y="165.1">G004</text>
<text x="101.2" y="228.7">G005</text>
<text x="190.5" y="228.7">G006</text>
</g>
</svg>
